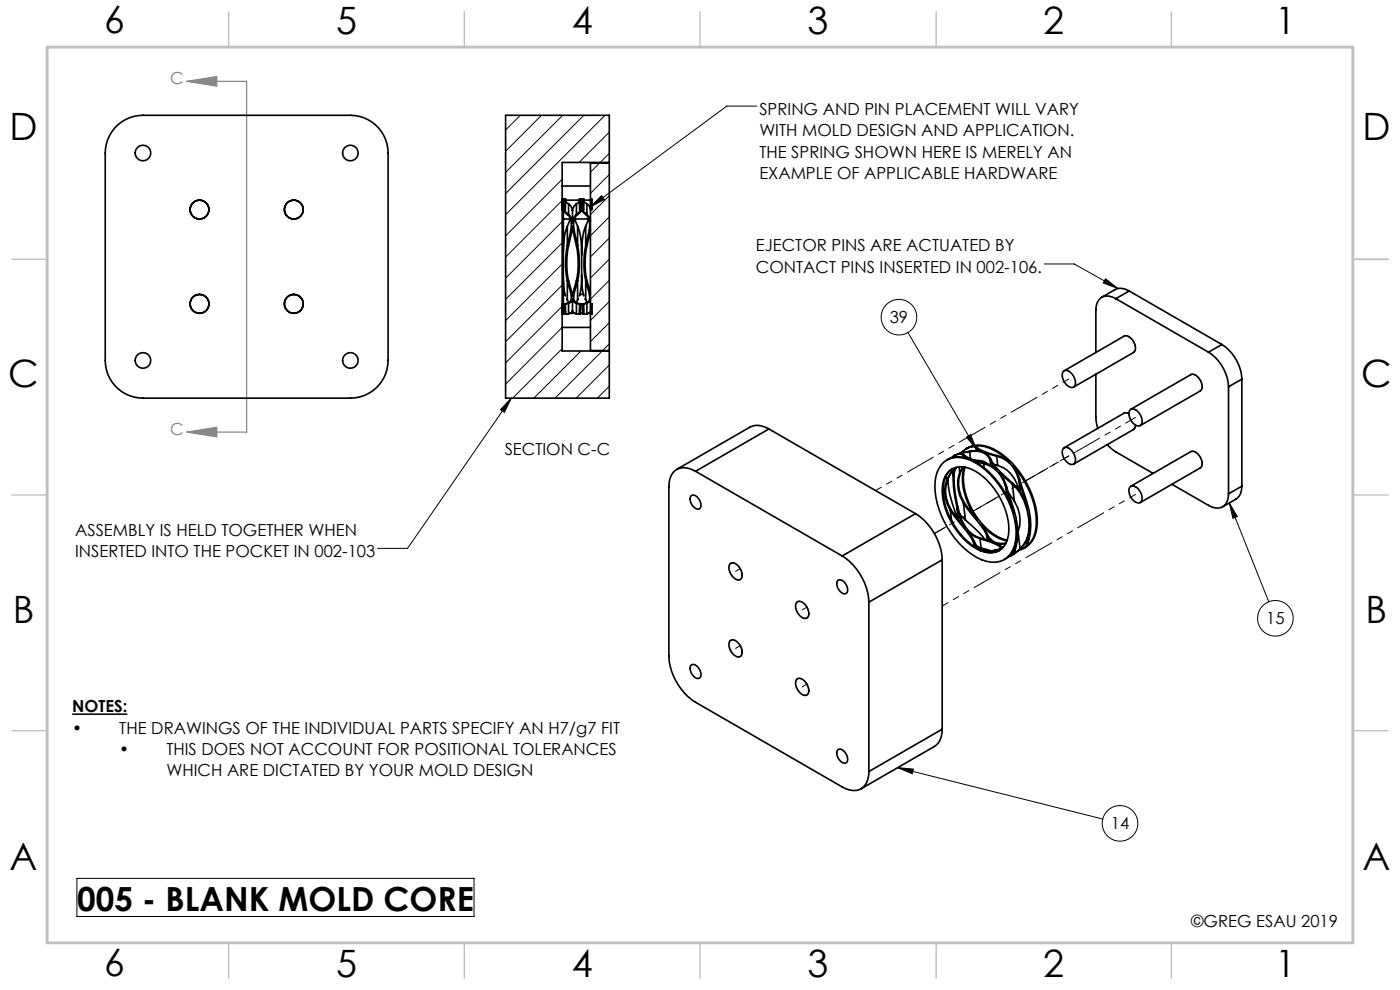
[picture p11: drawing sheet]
<svg xmlns="http://www.w3.org/2000/svg" width="297mm" height="210mm" viewBox="0 0 297 210" stroke-linecap="round" stroke-linejoin="round" font-family="sans-serif">
<path d="M15.3 151.5h11.7" fill="none" stroke="#000" stroke-width=".33"/>
<g fill="none" stroke="#000" stroke-width=".21">
<path d="M160.5 22.5h-6.3l-28.9 21.4M127.6 41.5l.6 .8-2.9 1.6zM221.5 56h6.4l9.3 5.2M234.5 59.1l2.7 2.1-3.2-1.2zM192.6 70.5l14.5 24.8M108.5 84.5l-22 31.8h-6.4M108.5 84.5l-1.5 3-.8-.6zM205 92.7l.9-.5 1.2 3.1zM260.8 106.7l1.7 2.9-1 .3zM260.8 106.7l8.4 21M190.4 162.8l3.4 .3-.3 1zM190.4 162.8l43.5 10.9"/>
<path d="M16.3 186.3h84.3v8.1h-84.3z"/>
<circle cx="190.7" cy="67.3" r="3.8"/>
<circle cx="270.6" cy="131.2" r="3.8"/>
<circle cx="237.6" cy="174.7" r="3.8"/>
</g>
<path d="M39.6 17.3h12.7v74.4h-12.7M39.6 17.3l6.4-1.1v2.1zM39.6 91.7l6.4-1.1v2.1z" fill="none" stroke="#808080" stroke-width=".25"/>
<path d="M287 55h7.5M287 144.8v55.2h-187.2" fill="none" stroke="#c0c0c0" stroke-width=".35"/>
<g fill="none" stroke="#c0c0c0" stroke-width=".3">
<path d="M48.5 2.5v7.5M98.5 2.5v7.5M148.5 2.5v7.5M198.6 2.5v7.5M248.5 2.5v7.5M2.5 55h7.5M287 55h7.5M2.5 105h7.5M287 105h7.5M2.5 155h7.5M287 155h7.5M48.5 200v7.5"/>
<path d="M98.5 200v7.5M148.5 200v7.5M198.6 200v7.5M248.5 200v7.5"/>
</g>
<path d="M10 10h277v190h-277z" fill="none" stroke="#c0c0c0" stroke-width=".6"/>
<g fill="#000">
<path d="M234.5 59.1l2.7 2.1-3.2-1.2zM127.6 41.5l.6 .8-2.9 1.6zM108.5 84.5l-1.5 3-.8-.6z"/>
<path d="M205 92.7l.9-.5 1.2 3.1zM260.8 106.7l1.7 2.9-1 .3zM190.4 162.8l3.4 .3-.3 1z"/>
</g>
<path d="M39.6 17.3l6.4-1.1v2.1zM39.6 91.7l6.4-1.1v2.1z" fill="#808080"/>
<g fill="none" stroke="#000" stroke-width=".35">
<path d="M25 26.5a8 8 0 0 1 5.3-2h44a8 8 0 0 1 8 8v44a8 8 0 0 1-8 8h-44a8 8 0 0 1-8-8v-44a8 8 0 0 1 2.7-6zM119.3 39.5h6M129.3 34.5v.1M129.3 34.5v-10h-22v60h22v-10M129.3 34.5h-10v40h10M129.3 34.6v39.8M129.3 34.6h-4v39.8h4M119.3 42.3h.2v2.1M119.3 44.4h.2M119.5 59.1l.2 2.4 .3 1.3M119.5 44.4h.2M119.5 46.5h1.4"/>
<path d="M119.7 44.4h.2M119.8 42.3h-.3M119.8 42.3h.2l-.1 2.1M119.8 42.3l-.1 2.1M119.9 44.4l-.1 .3 .8 .8M120 42.8l.6 .4M120 42.5h2.9M120.4 48l-.6 1.9-.3 3.4M120.4 59.5l.7 2.9a1.43 1.43 0 0 1-1.4 2.1M120.4 52.1a18.3 18.3 0 0 0 0 7.4M120.4 52.1l.6-2.8a3.5 3.5 0 0 0-1-4.1l-.5-.5v19.8M120.4 48v4.1"/>
<path d="M120.4 59.5v4.1M120.6 43.2a1.87 1.87 0 0 1 .8 1.5M120.6 45.5a2.25 2.25 0 0 1 .8 1.7M120.6 43.2v2.3M121 46.3l-.6 1.7M121.4 48l.2 1.2a19.8 19.8 0 0 1 .2 12.1l-.4 1.6v-.5a20.2 20.2 0 0 1-.1-13.1zM121.4 44.7v2.5M121.9 46.4l.6 1.6M121.9 46.5h2.9M122.3 43.2l-.7 .9-.2 .6M122.3 45.5a2.36 2.36 0 0 0-.9 1.7M122.3 43.2v2.3"/>
<path d="M122.5 48l.7 2.2 .2 3.9M122.5 52.1l-.7-3.5a3.2 3.2 0 0 1 1.4-3.7l.2-.3 .1 .2a3.2 3.2 0 0 1 1.5 3.7l-.7 3.6M122.5 52.1a18.2 18.2 0 0 1 0 7.4M122.5 59.5l-.6 2.4a2.21 2.21 0 0 0 .2 2.2l1.1 .4M122.5 48v4.1M122.5 59.5v4.1M122.9 42.8l-.6 .4M123 44.4l.1 .1-.1 .3-.7 .7M123 44.4h.2M123.1 42.3h.3M123.1 42.3h-.2l.1 2.1M123.1 42.3l.1 2.1"/>
<path d="M123.2 44.4l.2 .1M123.4 58.4l-.1 2.3-.4 2.1M123.4 58.4l.1 2.6 .4 1.8M123.4 42.3v2.2M123.4 54.1v4.3M123.6 44.4l-.2 .1M123.6 44.4h.2M123.7 42.3h-.3M123.7 42.3h.2l-.1 2.1M123.7 42.3l-.1 2.1M123.8 44.4l-.1 .3 .8 .8M123.9 42.8l.6 .4"/>
<path d="M123.9 42.5h1.4M124.3 48a15.3 15.3 0 0 0-.9 6.1M124.3 59.5l.7 2.9a1.43 1.43 0 0 1-1.4 2.1M124.3 52.1a18.3 18.3 0 0 0 0 7.4M124.3 48v4.1M124.3 59.5v4.1M124.5 43.2l.4 .4 .4 .7M124.5 45.5l.4 .4 .4 .9M124.5 43.2v2.3M124.9 46.3l-.6 1.7M125.3 48.7l-.2 .6a20 20 0 0 0 .2 13M125.3 42.3h.3v2.1h-.3z"/>
<path d="M119.3 64.5h.2M119.3 69.5h6M119.5 62.5h.4M119.5 66.5h.3M119.5 64.5v2.1h-.2M119.7 64.5l.1 2.1h.2M119.7 64.5h.2M119.9 64.5l.1 2.1M120.2 63.4l.2 .2M120.4 63.6l.3 .6M120.6 66.6h-.6M120.6 64.3l-.7 .2"/>
<path d="M120.6 64.3v2.3M121 66.5h.9M121.4 62.5h.1M121.4 65.9l-.1 .3-.7 .4M121.4 65.9a.93 .93 0 0 0 .9 .7M121.4 63.4a1.05 1.05 0 0 0 .9 .9M121.4 63.4a1.03 1.03 0 0 1-.8 .9M121.4 63.4v2.5M122.3 66.6h.6M122.3 64.3l.7 .2M122.3 64.3v2.3M122.5 63.6l-.3 .6"/>
<path d="M122.7 63.4l-.2 .2M123 64.5l-.1 2.1M123 64.5h.2M123 62.5h.8M123.1 66.5h.5M123.2 64.5l-.1 2.1h-.2M123.6 64.5l.1 2.1h.2M123.6 64.5h.2M123.8 64.5l.1 2.1M124.1 63.4l.2 .2M124.3 63.6l.3 .6M124.5 66.6h-.6"/>
<path d="M124.5 64.3l-.7 .2M124.5 64.3v2.3M124.9 66.5h.4M125.3 66.1l-.8 .5M125.3 63.7l-.4 .4-.4 .2M125.3 64.5h.3v2.1h-.3zM129.3 74.4v.1M225.7 78.7a1.75 1.75 0 0 1 2.1 1.2 1.45 1.45 0 0 1-.3 2.3 2.6 2.6 0 0 1-2-3.2zM225.8 78.7l12.7-7.4a1.81 1.81 0 0 1 2 1.3 1.62 1.62 0 0 1 0 2.2l-12.7 7.3M232.5 79.4v9.1l.4 2.4M236.7 63.4a2.54 2.54 0 0 0-4 .9l-.2 1.5v9M236.7 63.4l19.7 11.3"/>
<path d="M239.5 61.7a3.1 3.1 0 0 0-3-.3l-2.8 1.7M239.5 61.7l-2.8 1.7M239.5 61.7l19.7 11.4M256.4 74.7a9.4 9.4 0 0 1 4.2 7.4M259.2 73.1a9.4 9.4 0 0 1 4.2 7.3M259.2 73.1l-2.8 1.6M147.6 100a3.6 3.6 0 0 0-4.8 .2 4.7 4.7 0 0 0-.9 3v36a12.5 12.5 0 0 0 5.7 9.8l31.1 17.9a3.6 3.6 0 0 0 4.7-.2 4.7 4.7 0 0 0 .9-3M147.6 100l31.1 17.9M163.1 91a3.9 3.9 0 0 0-4-.4l-15.5 9M163.1 91l-15.5 9M163.1 91l31.1 18M200.3 98a5.2 5.2 0 0 1 5.9-.2 18.7 18.7 0 0 1 9.4 15.8 5.3 5.3 0 0 1-3.8 5.6 9 9 0 0 1-7.5-3.1 18.7 18.7 0 0 1-5.9-14 6.2 6.2 0 0 1 1.9-4.1z"/>
<path d="M201.4 99.9a4.5 4.5 0 0 1 5.4 0 15.2 15.2 0 0 1 7.1 13.6 4 4 0 0 1-5.9 3.3 14.9 14.9 0 0 1-8-14 4.8 4.8 0 0 1 1.4-2.9zM202 99.4a4.9 4.9 0 0 0-1.9 4.7 15.5 15.5 0 0 0 7.7 12.5l-.5-.4-.8-1.1M202.1 99.9l.1 1.1M202.5 96.7l.3-.2-.7 .3M202.6 99.3l-.9 .9-.9 1.6M202.7 96.5l-.2 .1M202.7 99.2a6.9 6.9 0 0 0-.9 9l2.9 3.7-.8-1.5-.9-2.9M202.8 99.2l-.5 .9-.1 .9M202.9 99.2a3.9 3.9 0 0 0-.5 2.9l.2 2.4a24.7 24.7 0 0 0 1.7 6.3 6.4 6.4 0 0 0 4.8 3.7l1.5 .5-.6-.4-.7-1.1M203.5 99l.1 1.2M204.2 99.1l-.6 1.1M204.3 96.6a2.48 2.48 0 0 0-2.9 .8"/>
<path d="M204.3 96.6l1.2 .7a5.1 5.1 0 0 0-4.6 .3M204.3 96.6l.1 .4M204.6 99.1a12.2 12.2 0 0 0 2 10l.7 1.1a20.8 20.8 0 0 1-3.4-4.8 6.9 6.9 0 0 1 .4-6.3M204.7 99.1a12.3 12.3 0 0 0 2 9.8 12 12 0 0 0 7 5.7M204.9 95.2l.6-.3-.4 .2a5.4 5.4 0 0 1 5.6 .1 18.7 18.7 0 0 1 9.4 15.8 5.6 5.6 0 0 1-2.8 5.2 5.7 5.7 0 0 0 2.6-5.3 18.9 18.9 0 0 0-5-12.1 13.2 13.2 0 0 1 1.9 4.4 20.6 20.6 0 0 1 1.8 9.9l-.3 1.3a2.39 2.39 0 0 1-1.2 2M205.7 95.8a3.6 3.6 0 0 1 4.3 1.8M205.7 95.8l-2.4 .5a1.19 1.19 0 0 1 1.5 .4l.9 .5 2.2 .8a6.8 6.8 0 0 1 3.5 1.6l-1.4-2M205.7 95.8l.2 1.5M206.2 94.7a7.9 7.9 0 0 1 6.9 2.3l1 .9a14.9 14.9 0 0 0-4.9-2l-1.7-.8a1.16 1.16 0 0 0-1.3-.4zM206.8 97.6a3.3 3.3 0 0 1 2.8 .9M207.1 95a1.49 1.49 0 0 0-1.7 0l-1.7 1.2M207.1 95l1.2 .8a10.5 10.5 0 0 0-5.6 .8"/>
<path d="M207.1 95l.1 .6M208.7 98.3a6.4 6.4 0 0 1 4.7 5.2M208.7 98.3l-2.4-.7a18.4 18.4 0 0 1 8.8 11.3l-1.7-5.4M208.7 98.3l.1 .9M210 97.6l.2 1.1M210.8 98.5l.9 .2M211.4 96.8a6.4 6.4 0 0 1 4.8 5.1M211.4 96.8l-2.5-.8a3.6 3.6 0 0 1 1.6 2.1l1.1 1.4 1.6 1.6a13.8 13.8 0 0 1 4.3 5.3l.5 1.6-1.8-6.1M211.4 96.8l.3 1.9M211.7 98.7a6.9 6.9 0 0 1 4.5 5.3M225.7 95a1.75 1.75 0 0 1 2.1 1.3 1.45 1.45 0 0 1-.3 2.2 2.6 2.6 0 0 1-2-3.2zM234.9 94.3l1.8 1.6 7.9 4.5"/>
<path d="M239.5 87.7l-.4-.1h-.6l-12.7 7.4M239.8 86.9a1.75 1.75 0 0 1 2.2 1.2 1.45 1.45 0 0 1-.3 2.3 2.6 2.6 0 0 1-2.1-3.3zM239.9 86.8l12.7-7.3a1.81 1.81 0 0 1 2.1 1.2 1.62 1.62 0 0 1-.1 2.2l-12.7 7.4M240.9 90.2l-.1 .6-.3 .3-12.7 7.3M260.6 82.1v22.7M263.4 80.4l-2.8 1.7M263.4 80.4v22.7M146.6 105.2a1.42 1.42 0 0 1 1.9 1.1 1.26 1.26 0 0 1-.3 1.7 2.05 2.05 0 0 1-1.6-2.8zM154.8 119.6a1.45 1.45 0 0 1 2.2 .9 1.75 1.75 0 0 1 0 2.5 2.22 2.22 0 0 1-2.3-2.1v-.9zM178.7 117.9a12.5 12.5 0 0 1 5.6 9.8M194.2 109a12.5 12.5 0 0 1 5.7 9.8M194.2 109l-15.5 8.9"/>
<path d="M199.9 118.8l-15.6 8.9M199.9 118.8v35.9M200.7 100.9l.1 .9M200.8 101.8a7.2 7.2 0 0 0 .8 6.5M201.1 101.6a30.8 30.8 0 0 0 2 8.4M201.6 108.3l4 5.1 .9 1.7M201.6 108.3l.3 2.2M202.2 101l.2 3.4 .6 3.1M203 107.5l.3 2.7M203.6 109l1.2 1.3M203.6 100.2a7.2 7.2 0 0 0 .8 6.5M204.4 106.7l3.9 5.1 1 1.7"/>
<path d="M204.4 106.7l.4 3.6M204.8 110.3l2.3 2.1 1.9 2M206.5 115.1l.1 .8M207.5 116.1l.6 .2M207.9 114.3l-1.1-.5-1.5-1.1 1.1 1.6a3.5 3.5 0 0 0 4.7 2.4l1.5-.4M207.9 114.3l3.1 1 1.2 .7M207.9 114.3l.2 2M208.1 116.3l2.1 .6M209.3 113.5l.1 1.1M210.9 116.8v.3M212 116.8a4.2 4.2 0 0 1-3.5 .1l.8 .1 1.6-.2M212.2 116l.5 .2"/>
<path d="M212.2 116l.1 .4M212.5 116.4l-1.6 .4M213.4 115.3l-1.5 .1-.7-.2 1.6 .9M213.4 103.5l.2 1.7M213.6 114.7a10 10 0 0 1-5.4-3.5l1 1.5a3.4 3.4 0 0 0 4.2 2.5M213.9 104.6l1.3 1.7M214.8 102.7a11.9 11.9 0 0 1 3 11.8l-.6 1-.8 .9M214.8 102.7l-2.8-2.5a12.3 12.3 0 0 1 2 4.6 20.6 20.6 0 0 1 1.8 9.9l-.3 1.3a2.39 2.39 0 0 1-1.2 2M214.8 102.7l.4 3.6M215 116.7v.5M215 117.2a1.94 1.94 0 0 1-1.4 1M215 117.2l.4-1.4 .3-1.9a5.6 5.6 0 0 1-2.7 4.8"/>
<path d="M215.2 106.3a7.4 7.4 0 0 1 .8 6.5l.4 3.6M216.2 101.9l.3 2.5M216.4 116.4l-1.7 1.3h.1M217.7 114.8l.1 .8M217.8 115.6a2.16 2.16 0 0 1-1.8 1.2M217.8 115.6l.4-1.4 .3-2.4a6.8 6.8 0 0 1-3.7 5.9M239.8 103.2a1.75 1.75 0 0 1 2.2 1.2 1.45 1.45 0 0 1-.3 2.3 2.6 2.6 0 0 1-2.1-3.2zM239.9 103.1l12.7-7.3a1.81 1.81 0 0 1 2.1 1.3 1.62 1.62 0 0 1-.1 2.2l-12.7 7.3M248.6 102.7l7.8 4.5a2.54 2.54 0 0 0 4-.9l.2-1.5M263.4 103.1a3.1 3.1 0 0 1-1.2 2.8l-2.8 1.6M263.4 103.1l-2.8 1.7M154.8 136a1.45 1.45 0 0 1 2.2 .8 1.75 1.75 0 0 1 0 2.5 2.22 2.22 0 0 1-2.3-2.1v-.9z"/>
<path d="M169 127.8a1.45 1.45 0 0 1 2.1 .9 1.75 1.75 0 0 1 0 2.4 2.22 2.22 0 0 1-2.3-2.1v-.9zM177.7 123.1a1.42 1.42 0 0 1 1.9 1.1 1.26 1.26 0 0 1-.2 1.8 2.05 2.05 0 0 1-1.7-2.9zM184.3 127.7v36M146.6 141.1a1.42 1.42 0 0 1 1.9 1.1 1.26 1.26 0 0 1-.3 1.7 2.05 2.05 0 0 1-1.6-2.8zM169 144.1a1.45 1.45 0 0 1 2.1 .9 1.75 1.75 0 0 1 0 2.5 2.22 2.22 0 0 1-2.3-2.1v-.9zM177.7 159.1a1.42 1.42 0 0 1 1.9 1 1.26 1.26 0 0 1-.2 1.8 2.05 2.05 0 0 1-1.7-2.8zM199.9 154.7a3.9 3.9 0 0 1-1.7 3.6l-15.5 9M199.9 154.7l-15.6 9"/>
<circle cx="30.3" cy="32.5" r="1.65"/>
<circle cx="74.3" cy="32.5" r="1.65"/>
<circle cx="42.3" cy="44.5" r="2"/>
<circle cx="62.3" cy="44.5" r="2"/>
<circle cx="30.3" cy="76.5" r="1.65"/>
<circle cx="42.3" cy="64.5" r="2"/>
<circle cx="62.3" cy="64.5" r="2"/>
<circle cx="74.3" cy="76.5" r="1.65"/>
</g>
<path d="M157.5 138.4a2.85 2.85 0 0 0-2-2.7 .98 .98 0 0 0-.8 1.5 2.41 2.41 0 0 0 2.3 2.1l.2-.2 .3-.7M157.5 122a2.85 2.85 0 0 0-2-2.6 .98 .98 0 0 0-.8 1.5 2.41 2.41 0 0 0 2.3 2.1l.2-.2 .3-.8M171.6 130.2a2.85 2.85 0 0 0-2-2.7 .98 .98 0 0 0-.8 1.5 2.41 2.41 0 0 0 2.3 2.1l.3-.2 .2-.7M171.6 146.5a2.85 2.85 0 0 0-2-2.6 .98 .98 0 0 0-.8 1.5 2.41 2.41 0 0 0 2.3 2.1l.3-.2 .2-.8" fill="none" stroke="#000" stroke-width=".21" stroke-dasharray="6.3 1.3 1.3 1.3 1.3 1.3" stroke-dashoffset="4.5"/>
<path d="M240.5 74.8a1.62 1.62 0 0 0 0-2.2 1.81 1.81 0 0 0-2-1.3M239.5 87.7l-.4-.1h-.6M240.5 91.1l.3-.3 .1-.6M254.6 99.3a1.62 1.62 0 0 0 .1-2.2 1.81 1.81 0 0 0-2.1-1.3M254.6 82.9a1.62 1.62 0 0 0 .1-2.2 1.81 1.81 0 0 0-2.1-1.2M200.9 111.7l-2.7 1.5M204.2 109.7l-.3 .2M215.9 103l-.4 .2M157 137l-1 .5M157 120.6l-1 .6M171.2 128.8l-1 .6M171.2 145.1l-1 .6" fill="none" stroke="#000" stroke-width=".21" stroke-dasharray="6.3 1.3 1.3 1.3 1.3 1.3"/>
<path d="M226.8 96.7l-9.3 5.3" fill="none" stroke="#000" stroke-width=".21" stroke-dasharray="6.3 1.3 1.3 1.3 1.3 1.3" stroke-dashoffset="4.2"/>
<path d="M212 105.3l-5.6 3.1" fill="none" stroke="#000" stroke-width=".21" stroke-dasharray="6.3 1.3 1.3 1.3 1.3 1.3" stroke-dashoffset="3.2"/>
<path d="M226.8 80.4l-41.1 23.7M240.9 104.9l-41 23.7" fill="none" stroke="#000" stroke-width=".21" stroke-dasharray="6.3 1.3 1.3 1.3 1.3 1.3" stroke-dashoffset="4.9"/>
<path d="M240.9 88.5l-42.7 24.7" fill="none" stroke="#000" stroke-width=".21" stroke-dasharray="6.3 1.3 1.3 1.3 1.3 1.3" stroke-dashoffset="3.9"/>
<g fill="none" stroke="#000" stroke-width=".21">
<path d="M110.4 24.5l-3.1 3.1M114.9 24.5l-7.6 7.6M119.3 38l-12 12M119.4 24.5l-12.1 12.1M123.9 24.5l-16.6 16.6M127.2 34.6l-1.9 1.9M128.4 24.5l-21.1 21M129.3 28l-6.5 6.5M129.3 32.5l-2 2M129.3 37l-4 4M119.3 47l-12 12M119.3 51.5l-12 12"/>
<path d="M119.3 56l-12 12M119.5 42.3l-12.2 12.2M123.2 43.1l-.3 .3M123.9 42.4l-.3 .2M129.3 41.5l-4 4M129.3 46l-4 4M129.3 50.5l-4 4M129.3 59.5l-4 4M129.3 55l-4 4M119.3 60.5l-12 12M119.3 69.5l-12 12M119.3 74l-10.5 10.5"/>
<path d="M119.5 64.7l-12.2 12.3M119.8 64.5l-.1 .1M123.2 65.5l-.3 .3M123.3 74.5l-10 10M123.8 64.9l-.2 .2M127.7 74.5l-10 10M129.3 64l-4 4M129.3 68.5l-4 4M129.3 72.9l-1.5 1.5M129.3 77.4l-7.1 7.1M129.3 81.9l-2.6 2.6"/>
</g>
<g font-size="8">
<text x="22.1" y="7.1">6</text>
<text x="71.3" y="7.1">5</text>
<text x="121.3" y="7.1">4</text>
<text x="171.3" y="7.1">3</text>
<text x="221.3" y="7.1">2</text>
<text x="270.5" y="7.1">1</text>
<text x="2" y="29.6">D</text>
<text x="289" y="29.6">D</text>
<text x="1.8" y="82.1">C</text>
<text x="288.8" y="82.1">C</text>
<text x="2.7" y="132.1">B</text>
<text x="289.7" y="132.1">B</text>
<text x="2" y="184.6">A</text>
<text x="289" y="184.6">A</text>
<text x="22.1" y="207.1">6</text>
<text x="71.3" y="207.1">5</text>
<text x="121.3" y="207.1">4</text>
<text x="171.3" y="207.1">3</text>
<text x="221.3" y="207.1">2</text>
<text x="270.5" y="207.1">1</text>
</g>
<text font-size="7.1" x="16.4" y="193.3">005 - BLANK MOLD CORE</text>
<g font-size="3.5" fill="#808080">
<text x="36.1" y="17.9">C</text>
<text x="36.1" y="92.3">C</text>
</g>
<g font-size="3.5">
<text x="161.1" y="24.4">SPRING AND PIN PLACEMENT WILL VARY</text>
<text x="161.1" y="28.9">WITH MOLD DESIGN AND APPLICATION.</text>
<text x="161.1" y="33.4">THE SPRING SHOWN HERE IS MERELY AN</text>
<text x="161.1" y="37.9">EXAMPLE OF APPLICABLE HARDWARE</text>
<text x="160.4" y="53.3">EJECTOR PINS ARE ACTUATED BY</text>
<text x="160.4" y="57.9">CONTACT PINS INSERTED IN 002-106.</text>
<text x="188.8" y="68.5">39</text>
<text x="107.1" y="96.5">SECTION C-C</text>
<text x="15.9" y="113.7">ASSEMBLY IS HELD TOGETHER WHEN</text>
<text x="15.9" y="118.2">INSERTED INTO THE POCKET IN 002-103</text>
<text x="268.6" y="132.4">15</text>
<text x="15.3" y="155.6">•</text>
<text x="15.3" y="151.1">NOTES:</text>
<text x="25.3" y="155.6">THE DRAWINGS OF THE INDIVIDUAL PARTS SPECIFY AN H7/g7 FIT</text>
<text x="25.3" y="160.2">•</text>
<text x="35.3" y="160.2">THIS DOES NOT ACCOUNT FOR POSITIONAL TOLERANCES</text>
<text x="35.3" y="164.7">WHICH ARE DICTATED BY YOUR MOLD DESIGN</text>
<text x="235.6" y="175.9">14</text>
<text x="252.7" y="196.6">©GREG ESAU 2019</text>
</g>
</svg>
